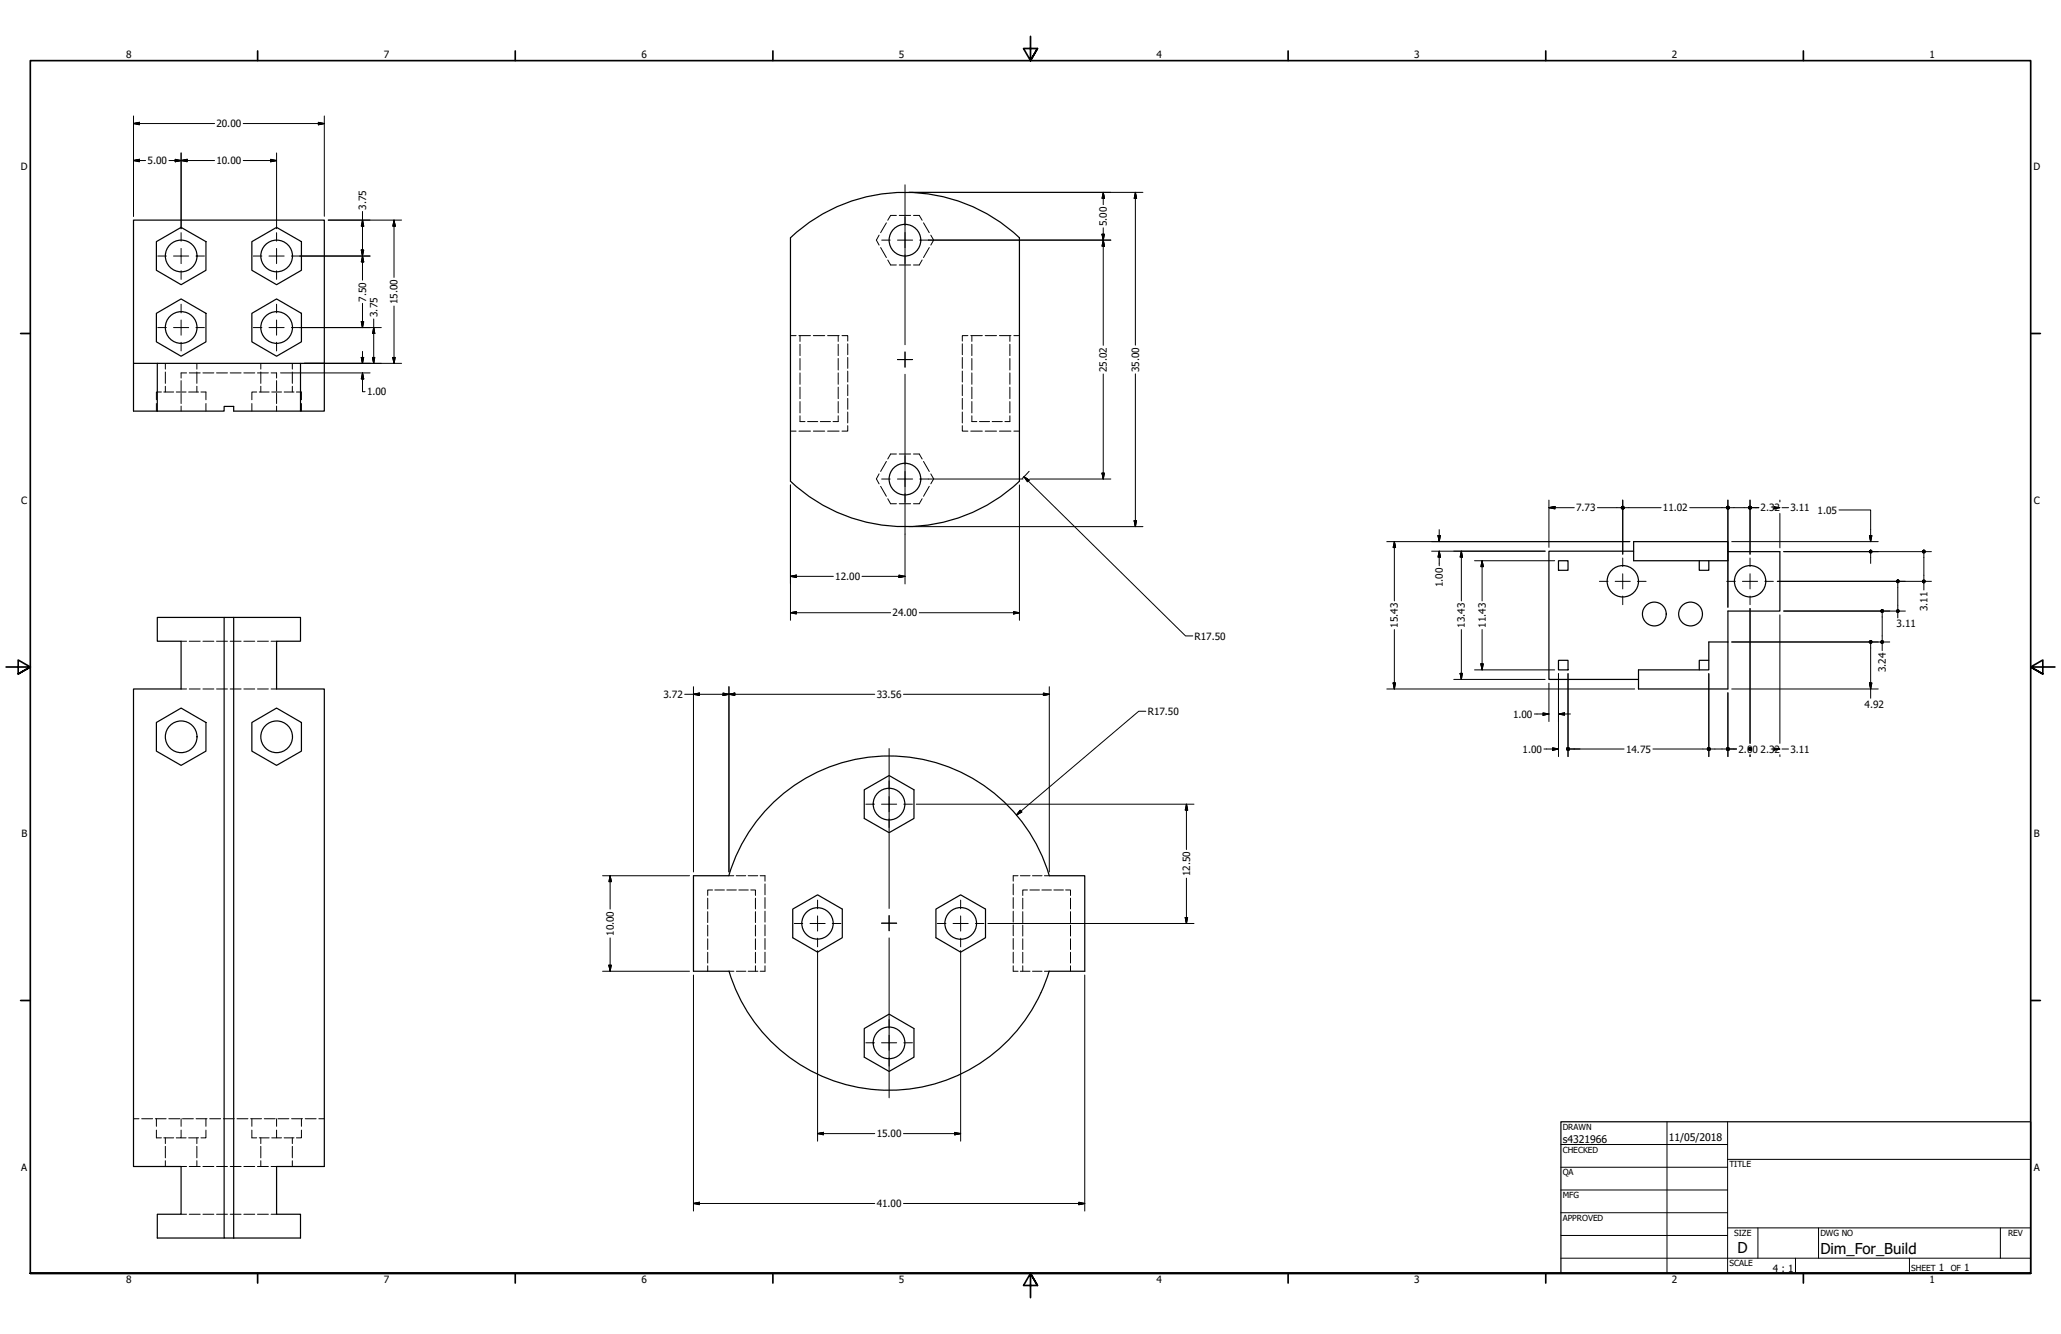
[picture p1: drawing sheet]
<svg xmlns="http://www.w3.org/2000/svg" width="864mm" height="559mm" viewBox="0 0 864 559" stroke-linecap="round" stroke-linejoin="round" font-family="sans-serif">
<!-- layer: Visible (ANSI) -->
<g fill="none" stroke="#000" stroke-width=".51">
<path d="M65.5 101.2l10.4-6 10.4 6v12l-10.4 6.1-10.4-6.1zM105.5 101.2l10.4-6 10.4 6v12l-10.4 6.1-10.4-6.1zM65.5 131.3l10.4-6.1 10.4 6.1v11.9l-10.4 6-10.4-6zM105.5 131.3l10.4-6.1 10.4 6.1v11.9l-10.4 6-10.4-6zM55.9 152.2v-60h80v60M55.9 152.2v20h10M55.9 152.2h10M65.9 152.2h60v20h-28v-2h-4v2h-28zM125.9 152.2h10M135.9 152.2v20h-10M331.2 201.5a70 70 0 0 0 96 0v-101.9a70 70 0 0 0-96 0v101.9M653 234.9h4v4h-4z"/>
<path d="M684.5 226.9h39.5v8h-39.5zM684.5 230.9h-35.5v53.7h37.6M712 234.9v4h4v-4M724 231.1h21.8v24.9h-21.8v32.6h-37.4v-8h29.4v-11.7h8M93.9 258.6h-28v10h10v20h-20v200h20v20h-10v10h28M97.9 258.6h-4v260h4M97.9 258.6h28v10h-10v20h20v200h-20v20h10v10h-28M97.9 258.6v260M653 276.6h4v4h-4zM716 276.6h-4v4M65.5 302.6l10.4-6 10.4 6v12l-10.4 6-10.4-6zM105.5 302.6l10.4-6 10.4 6v12l-10.4 6-10.4-6z"/>
<path d="M362.1 330.8l10.5-5.9 10.4 5.9v12l-10.4 6-10.5-6zM305.4 366.8a70 70 0 0 1 67.1-50.1 70 70 0 0 1 67.2 50.1h14.8v40h-14.9l-3.4 9M305.4 366.8h-14.8v40h14.9M332.2 380.8l10.4-6 10.3 6v12l-10.3 6-10.4-6zM392.2 380.8l10.3-6 10.4 6v12l-10.4 6-10.3-6zM305.5 406.8a70 70 0 0 0 62.2 49.7 70 70 0 0 0 68.5-40.7M362.1 430.8l10.5-6 10.4 6v12l-10.4 6-10.5-6z"/>
<circle cx="75.9" cy="107.2" r="6.6"/>
<circle cx="115.9" cy="107.2" r="6.6"/>
<circle cx="379.2" cy="100.6" r="6.6"/>
<circle cx="75.9" cy="137.2" r="6.6"/>
<circle cx="115.9" cy="137.2" r="6.6"/>
<circle cx="379.2" cy="200.7" r="6.6"/>
<circle cx="680" cy="243.5" r="6.6"/>
<circle cx="693.2" cy="257.2" r="5"/>
<circle cx="708.4" cy="257.2" r="5"/>
<circle cx="733.3" cy="243.5" r="6.6"/>
<circle cx="75.9" cy="308.6" r="6.6"/>
<circle cx="115.9" cy="308.6" r="6.6"/>
<circle cx="372.5" cy="336.8" r="6.6"/>
<circle cx="342.6" cy="386.8" r="6.6"/>
<circle cx="402.6" cy="386.8" r="6.6"/>
<circle cx="372.5" cy="436.8" r="6.6"/>
</g>
<!-- layer: Hidden (ANSI) -->
<g fill="none" stroke="#000" stroke-width=".42">
<path d="M368.4 98.5l-1.2 2.1 1.2 2.1M371.4 93.3l-2.4 4.2M375.6 90.2h-2.4l-1.2 2.1M376.8 90.2h4.8M382.8 90.2h2.4l1.2 2.1M387 93.3l2.4 4.2M390 98.5l1.2 2.1-1.2 2.1M369 103.7l2.4 4.2M372 108.9l1.2 2.1h2.4M376.8 111h4.8M386.4 108.9l-1.2 2.1h-2.4M389.4 103.7l-2.4 4.2"/>
<path d="M69.3 152.2v2.4M69.3 155.8v4.8M75.9 159.4v4.3M78.2 156.2h-2.3v2.2M79.3 156.2h4.6M82.5 152.2v2.4M82.5 155.8v4.8M85 156.2h4.6M90.7 156.2h4.6M96.5 156.2h4.5M102.2 156.2h4.5M107.9 156.2h4.6"/>
<path d="M109.3 152.2v2.4M109.3 155.8v4.8M113.6 156.2h2.3v2.2M115.9 159.4v4.3M122.5 152.2v2.4M122.5 155.8v4.8M331.2 140.6h2.4M334.8 140.6h4.8M335.2 140.6v2.4M335.2 144.2v4.8M335.2 150.2v4.8M335.2 156.2v4.8"/>
<path d="M340.8 140.6h4.8M346.8 140.6h4.8M351.2 140.6v2.4M351.2 144.2v4.8M351.2 150.2v4.8M351.2 156.2v4.8M352.8 140.6h2.4v2.3M355.2 144v4.6M355.2 149.7v4.6M355.2 155.4v4.6M403.2 144v4.6M403.2 149.7v4.6"/>
<path d="M403.2 155.4v4.6M405.6 140.6h-2.4v2.3M406.8 140.6h4.8M407.2 140.6v2.4M407.2 144.2v4.8M407.2 150.2v4.8M407.2 156.2v4.8M412.8 140.6h4.8M418.8 140.6h4.8M423.2 140.6v2.4M423.2 144.2v4.8M423.2 150.2v4.8"/>
<path d="M423.2 156.2v4.8M424.8 140.6h2.4M65.5 169v3.2M67.6 164.2h-2.1v3.2M68.6 164.2h4.2M69.3 161.8v2.4M73.9 164.2h4.1M75.9 164.8v4.2M75.9 170.1v2.1M79.1 164.2h4.1M82.5 161.8v2.4M84.2 164.2h2.1v3.2"/>
<path d="M86.3 169v3.2M105.5 169v3.2M107.6 164.2h-2.1v3.2M108.6 164.2h4.2M109.3 161.8v2.4M113.9 164.2h4.1M115.9 164.8v4.2M115.9 170.1v2.1M119.1 164.2h4.1M122.5 161.8v2.4M124.2 164.2h2.1v3.2M126.3 169v3.2"/>
<path d="M335.2 174.2v2.4h2.1M335.2 162.2v4.8M335.2 168.2v4.8M338.4 176.6h4.2M343.7 176.6h4.3M351.2 174.2v2.4h-2.1M351.2 162.2v4.8M351.2 168.2v4.8M355.2 178.3v2.3h-2.4M355.2 161.2v4.5M355.2 166.9v4.5M355.2 172.6v4.6"/>
<path d="M403.2 178.3v2.3h2.4M403.2 161.2v4.5M403.2 166.9v4.5M403.2 172.6v4.6M407.2 174.2v2.4h2.1M407.2 162.2v4.8M407.2 168.2v4.8M410.4 176.6h4.3M415.7 176.6h4.3M423.2 174.2v2.4h-2.1M423.2 162.2v4.8M423.2 168.2v4.8"/>
<path d="M331.2 180.6h2.4M334.8 180.6h4.8M340.8 180.6h4.8M346.8 180.6h4.8M368.4 198.5l-1.2 2.1 1.2 2.1M371.4 193.3l-2.4 4.2M375.6 190.2h-2.4l-1.2 2.1M376.8 190.2h4.8M382.8 190.2h2.4l1.2 2.1M387 193.3l2.4 4.2M390 198.5l1.2 2.1-1.2 2.1M406.8 180.6h4.8"/>
<path d="M412.8 180.6h4.8M418.8 180.6h4.8M424.8 180.6h2.4M369 203.7l2.4 4.2M372 208.9l1.2 2.1h2.4M376.8 211h4.8M386.4 208.9l-1.2 2.1h-2.4M389.4 203.7l-2.4 4.2M75.9 268.6h2.3M79.3 268.6h4.6M85 268.6h4.6M90.7 268.6h4.6"/>
<path d="M96.5 268.6h4.5M102.2 268.6h4.5M107.9 268.6h4.6M113.6 268.6h2.3M75.9 288.6h2.3M79.3 288.6h4.6M85 288.6h4.6M90.7 288.6h4.6M96.5 288.6h4.5M102.2 288.6h4.5M107.9 288.6h4.6M113.6 288.6h2.3"/>
<path d="M296.5 376.2v4.5M298.6 372.8h-2.1v2.3M299.5 372.8h4M304.5 372.8h4M305.4 366.8h2.1M308.5 366.8h4M309.6 372.8h4M313.5 366.8h4M314.6 372.8h1.9v2.3M316.5 376.2v4.5M318.5 366.8h2v2.3M320.5 370.3v4.5"/>
<path d="M320.5 376v4.6M424.6 370.3v4.5M424.6 376v4.6M426.6 366.8h-2v2.3M427.5 366.8h4.1M428.6 376.2v4.5M430.5 372.8h-1.9v2.3M431.5 372.8h4M432.6 366.8h4M436.6 372.8h4M437.6 366.8h2.1M441.6 372.8h4"/>
<path d="M446.5 372.8h2.1v2.3M448.6 376.2v4.5M296.5 381.9v4.6M296.5 387.5v4.6M296.5 393.3v4.5M296.5 398.9v4.5M316.5 381.9v4.6M316.5 387.5v4.6M316.5 393.3v4.5M316.5 398.9v4.5M320.5 381.7v4.6M320.5 387.4v4.6"/>
<path d="M320.5 393.1v4.6M320.5 398.8v4.6M424.6 381.7v4.6M424.6 387.4v4.6M424.6 393.1v4.6M424.6 398.8v4.6M428.6 381.9v4.6M428.6 387.5v4.6M428.6 393.3v4.5M428.6 398.9v4.5M448.6 381.9v4.6M448.6 387.5v4.6"/>
<path d="M448.6 393.3v4.5M448.6 398.9v4.5M296.5 404.6v2.2M305.5 406.8h2M308.5 406.8h4M313.5 406.8h4.1M316.5 404.6v2.2M320.5 404.6v2.2h-2M424.6 404.6v2.2h2M427.5 406.8h4.1M428.6 404.6v2.2M432.6 406.8h4"/>
<path d="M437.6 406.8h2M448.6 404.6v2.2M55.9 468.6h2.3M59.4 468.6h4.5M65.1 468.6h4.5M65.5 473.4v3.2h2.1M65.5 468.6v3.2M68.6 476.6h4.2M69.3 476.6v2.4M70.7 468.6h4.6M75.9 473.4v3.2h-2M75.9 476.6h2.1"/>
<path d="M75.9 468.6v3.2M76.5 468.6h4.5M79.1 476.6h4.1M82.2 468.6h4.5M82.5 476.6v2.4M86.3 473.4v3.2h-2.1M86.3 468.6v3.2M87.9 468.6h4.6M93.6 468.6h4.6M99.3 468.6h4.6M105 468.6h4.6M105.5 468.6v3.2"/>
<path d="M105.5 473.4v3.2h2.1M108.6 476.6h4.2M109.3 476.6v2.4M110.7 468.6h4.6M115.9 473.4v3.2h-2M115.9 468.6v3.2M115.9 476.6h2.1M116.5 468.6h4.5M119.1 476.6h4.1M122.2 468.6h4.5M122.5 476.6v2.4M126.3 473.4v3.2h-2.1"/>
<path d="M126.3 468.6v3.2M127.9 468.6h4.6M133.6 468.6h2.3M69.3 480.2v4.8M69.3 486.2v2.4M75.9 488.6h2.3M79.3 488.6h4.6M82.5 480.2v4.8M82.5 486.2v2.4M85 488.6h4.6M90.7 488.6h4.6M96.5 488.6h4.5"/>
<path d="M102.2 488.6h4.5M107.9 488.6h4.6M109.3 480.2v4.8M109.3 486.2v2.4M113.6 488.6h2.3M122.5 480.2v4.8M122.5 486.2v2.4M75.9 508.6h2.3M79.3 508.6h4.6M85 508.6h4.6M90.7 508.6h4.6M96.5 508.6h4.5"/>
<path d="M102.2 508.6h4.5M107.9 508.6h4.6M113.6 508.6h2.3"/>
</g>
<!-- layer: Border (ANSI) -->
<g fill="none" stroke="#000" stroke-width=".7">
<path d="M431.8 15.2v10.2l-2.9-5.1h5.8l-2.9 5.1 2.9-5.1M107.9 21.3v4.1M215.9 21.3v4.1M323.8 21.3v4.1M539.8 21.3v4.1M647.7 21.3v4.1M755.6 21.3v4.1M8.6 139.7h4.1M850.9 139.7h4.1M2.5 279.4h10.2l-5.1-2.9v5.8l5.1-2.9-5.1 2.9M861.1 279.4h-10.2l5.1-2.9v5.8l-5.1-2.9 5.1 2.9M8.6 419.1h4.1"/>
<path d="M850.9 419.1h4.1M12.7 533.4v-508h838.2v508h-838.2h838.2M107.9 533.4v4.1M215.9 533.4v4.1M323.8 533.4v4.1M434.7 538.5l-2.9-5.1 2.9 5.1h-5.8l2.9-5.1v10.2M539.8 533.4v4.1M647.7 533.4v4.1M755.6 533.4v4.1"/>
</g>
<!-- layer: Title (ANSI) -->
<g fill="none" stroke="#000" stroke-width=".42">
<path d="M654 479.4h69.9M698.5 469.9v63.5M723.9 469.9v63.5M654 488.9h69.9M654 498.5h69.9M723.9 485.6h127M654 508h69.9M654 517.5h69.9M723.9 514.3h127M736.6 514.3v12.7M762 514.3v12.7M838.2 514.3v12.7"/>
<path d="M654 527h196.9M752.3 527v6.4M800.1 527v6.4"/>
</g>
<path d="M654 469.9h196.9v63.5h-196.9z" fill="none" stroke="#000" stroke-width=".51"/>
<!-- layer: Center Mark (ANSI) -->
<g fill="none" stroke="#000" stroke-width=".42">
<path d="M379.2 77.4v67M75.9 97.5v3.5M115.9 97.5v3.5M66.1 107.3h3.6M72.7 107.3h6.4M75.9 104.1v6.3M75.9 113.4v3.6M82.1 107.3h3.6M106.1 107.3h3.6M112.7 107.3h6.4M115.9 104.1v6.3M115.9 113.4v3.6"/>
<path d="M122.1 107.3h3.6M369.4 100.6h3.6M376 100.6h6.4M385.4 100.6h3.6M66.1 137.2h3.6M72.7 137.2h6.4M75.9 127.4v3.7M75.9 134v6.4M82.1 137.2h3.6M106.1 137.2h3.6M112.7 137.2h6.4M115.9 127.4v3.7"/>
<path d="M115.9 134v6.4M122.1 137.2h3.6M75.9 143.4v3.6M115.9 143.4v3.6M376 150.6h6.4h-3.2v3.2v-6.4v3.2zM379.2 156.8v67M369.4 200.7h3.6M376 200.7h6.4M385.4 200.7h3.6M680 233.7v3.7M733.3 233.7v3.7M670.2 243.5h3.6"/>
<path d="M676.8 243.5h6.3M680 240.3v6.4M680 249.7v3.6M686.1 243.5h3.6M723.5 243.5h3.6M730.1 243.5h6.4M733.3 240.3v6.4M733.3 249.7v3.6M739.5 243.5h3.6M372.6 313.6v67M362.8 336.9h3.6M369.4 336.9h6.3"/>
<path d="M378.7 336.9h3.6M342.6 377.1v3.6M402.5 377.1v3.6M332.8 386.8h3.6M339.4 386.8h6.4M342.6 383.7v6.3M342.6 393v3.6M348.7 386.8h3.7M369.4 386.7h6.3M372.6 383.5v6.4zM372.6 392.9v67M392.7 386.8h3.7"/>
<path d="M399.4 386.8h6.3M402.5 383.7v6.3M402.5 393v3.6M408.7 386.8h3.6M362.8 436.8h3.6M369.4 436.8h6.3M378.7 436.8h3.6"/>
</g>
<!-- layer: Dimension (ANSI) -->
<g fill="none" stroke="#000" stroke-width=".42">
<path d="M55.9 51.8l2.5-.6v1.1zM55.9 51.8h34M55.9 48.6v42M101.9 51.8h34M133.4 51.2l2.5 .6-2.5 .5zM135.9 48.6v42M55.9 67.2l2.5-.5v1.1zM55.9 67.2h5.1M70.8 67.2h19.1M73.4 66.7l2.5 .5-2.5 .6zM75.9 67.2l2.5-.5v1.1zM75.9 64.1v31.7"/>
<path d="M101.9 67.2h14M113.4 66.7l2.5 .5-2.5 .6zM115.9 64.1v31.7M137.5 92.2h30.8M151.9 92.2l.5 2.5h-1zM151.9 88.6v28.7M165.1 92.2l.5 2.5h-1zM165.1 92.2v24M380.8 80.6h98.1M461.8 98.1h1l-.5 2.5zM462.3 80.6l.5 2.5h-1zM462.3 80.6v5.1"/>
<path d="M462.3 95.4v49.3M475.7 80.6l.5 2.5h-1zM475.7 80.6v64M125.7 107.3h29.4M151.4 104.7h1l-.5 2.6zM151.9 107.3l.5 2.4h-1zM389 100.6h76.5M462.3 100.6l.5 2.5h-1zM125.7 137.2h34.1M151.4 134.7h1l-.5 2.5zM151.9 127.1v10.1M156.6 137.2l.4 2.5h-.9z"/>
<path d="M156.6 133.6v18.6M165.1 128.2v24M117.5 156.2h37.6M127.5 152.2h40.8M151.4 149.7h1l-.5 2.5zM151.9 156.2l.5 2.6h-1zM151.9 156.2v7.9h1.1M151.9 147.2v5M156.1 149.7h.9l-.4 2.5zM164.6 149.7h1l-.5 2.5zM462.3 156.7v44M475.7 156.6v64"/>
<path d="M429.1 199.7l2.1 1.4-.7 .7zM429.1 199.7l67.7 66.7h3M431.2 197.4l-2.9 3M461.8 198.2h1l-.5 2.5zM331.2 203.1v56.7M389 200.7h39.6M427.2 203.1v56.7M431.5 200.7h34M475.2 218.1h1l-.5 2.5zM649 212.7l2.6-.5v1zM649 209.5v19.8M649 212.7h10.6"/>
<path d="M669.4 212.7h9.9M680 209.5v22.7M680.6 212.7h15.4M708 212.7h15.4M724 209.5v33.9M724.7 212.7h8M733.3 209.5v22.7M733.3 212.7h3.7M745.8 209.5v.7M745.8 215.1v14.4M746.7 212.7h2.7M770.6 213.6h13.2v13.3"/>
<path d="M379.2 223.8v20.8M380.8 220.6h98.1M581.1 226.9h101.8M584.3 226.9l.5 2.5h-1zM584.3 226.9v24.8M599.9 230.9h47.5M602.6 224.3h1l-.5 2.6zM603.1 230.9l.5 2.5h-1zM603.1 221.9v5M603.1 230.9v6.1M612.3 230.9l.5 2.5h-1zM612.3 230.9v20.8"/>
<path d="M617.9 234.9h33.5M621 234.9l.5 2.5h-1zM621 234.9v16.8M725.6 226.9h61.4M747.4 231.1h61.9M783.3 224.3h1.1l-.6 2.6zM783.8 231.7v4.3M806.1 231.7v11.2M331.2 256.7l2.5-.5v1zM331.2 241.4l2.5-.5v1zM331.2 256.7h42M331.2 241.4h18"/>
<path d="M361.2 241.4h18M376.7 240.9l2.5 .5-2.5 .5zM385.2 256.7h42M424.7 256.2l2.5 .5-2.5 .5zM724 243.6v10.8M733.3 254.9v56.5M744.7 243.5h64.6M745.8 257.6v53.8M747.4 256h51M788.7 256.6v11.7M795.2 244.2v11.1M795.2 256v2.8"/>
<path d="M806.1 243.5v3.6M584.3 263.7v24.9M612.3 263.7v20.9M620.5 278.1h1l-.5 2.5zM621 263.7v16.9M725.6 268.9h66.2M783.8 269.6v22.9M788.7 268.9v3.6M286.9 290.8h79.6M290.6 290.8l2.5-.5v1zM290.6 287.7v77.6M303 290.3l2.4 .5-2.4 .5z"/>
<path d="M305.4 290.8l2.5-.5v1zM305.4 287.7v77.6M378.6 290.8h61.1M437.2 290.3l2.5 .5-2.5 .5zM439.7 287.7v77.6M480.1 297.9h-3l-51.2 43.5M581.1 288.6h103.9M583.8 286.1h1l-.5 2.5zM609.2 284.6h38.2M611.8 282.1h1l-.5 2.5zM617.9 280.6h33.5M642.9 299.1h6.1"/>
<path d="M646.6 298.6l2.4 .5-2.4 .5zM649 286.2v16.1M653 299.1l2.6-.5v1zM653 299.1h5.1M653 282.2v34.7M657 282.2v34.7M716 282.2v34.7M724 290.2v26.7M725.6 288.6h61.4M783.3 286.1h1.1l-.6 2.5zM646.9 313.8h6.1M650.6 313.2l2.4 .6-2.4 .5z"/>
<path d="M657.7 313.8h22.8M692.6 313.8h22.8M716.7 313.8h6.7M724 313.8h3.6M733.3 316.2v.7M745.8 316.2v.7M746.7 313.8h2.7M383.9 336.9h116.4M427.5 339.4l.7 .8-2.3 1.2zM497.1 336.9l.5 2.4h-1zM497.1 336.9v19M252.5 366.8h36.4"/>
<path d="M255.7 366.8l.5 2.5h-1.1zM255.7 366.8v14M497.1 367.9v18.9M255.7 392.9v13.9M342.6 398.2v79.8M402.5 398.2v79.8M414 386.8h86.3M496.6 384.4h1l-.5 2.4zM252.5 406.8h36.4M255.1 404.3h1.1l-.5 2.5zM290.6 408.4v98.9M454.5 408.4v98.9"/>
<path d="M342.6 474.9l2.5-.6v1.1zM342.6 474.9h23.9M378.6 474.9h23.9M400 474.3l2.5 .6-2.5 .5zM290.6 504.1l2.5-.5v1zM290.6 504.1h75.9M378.6 504.1h75.9M452.1 503.6l2.4 .5-2.4 .5z"/>
</g>
<g fill="#000" stroke="#000" stroke-width=".42">
<path d="M55.9 51.8l2.5-.6zM55.9 51.8l2.5-.6v1.1zM133.4 52.3l2.5-.5zM133.4 51.2l2.5 .6-2.5 .5zM55.9 67.2l2.5-.5zM55.9 67.2l2.5-.5v1.1zM73.4 67.8l2.5-.6zM73.4 66.7l2.5 .5-2.5 .6zM75.9 67.2l2.5-.5zM75.9 67.2l2.5-.5v1.1zM113.4 67.8l2.5-.6zM113.4 66.7l2.5 .5-2.5 .6z"/>
<path d="M151.9 92.2l.5 2.5zM151.9 92.2l.5 2.5h-1zM165.1 92.2l.5 2.5zM165.1 92.2l.5 2.5h-1zM461.8 98.1l.5 2.5zM461.8 98.1h1l-.5 2.5zM462.3 80.6l.5 2.5zM462.3 80.6l.5 2.5h-1zM475.7 80.6l.5 2.5zM475.7 80.6l.5 2.5h-1zM151.4 104.7l.5 2.6zM151.4 104.7h1l-.5 2.6z"/>
<path d="M151.9 107.3l.5 2.4zM151.9 107.3l.5 2.4h-1zM462.3 100.6l.5 2.5zM462.3 100.6l.5 2.5h-1zM151.4 134.7l.5 2.5zM151.4 134.7h1l-.5 2.5zM156.6 137.2l.4 2.5zM156.6 137.2l.4 2.5h-.9zM151.4 149.7l.5 2.5zM151.4 149.7h1l-.5 2.5zM151.9 156.2l.5 2.6zM151.9 156.2l.5 2.6h-1z"/>
<path d="M156.1 149.7l.5 2.5zM156.1 149.7h.9l-.4 2.5zM164.6 149.7l.5 2.5zM164.6 149.7h1l-.5 2.5zM461.8 198.2l.5 2.5zM461.8 198.2h1l-.5 2.5zM429.1 199.7l2.1 1.4zM429.1 199.7l2.1 1.4-.7 .7zM475.2 218.1l.5 2.5zM475.2 218.1h1l-.5 2.5zM649 212.7l2.6-.5zM649 212.7l2.6-.5v1z"/>
<path d="M679.3 212.7l.7 .6zM679.3 212.7l1.1 .4-.4 .2zM679.3 212.7h1.3l-.2 .4zM679.3 212.7l1.1-.5 .2 .5zM680 212l.4 .2-1.1 .5zM679.5 212.2l.5-.2-.7 .7zM679.5 212.2l-.2 .5zM680 212l.6 .7zM679.5 212.2l.5-.2 .6 .7zM679.5 212.2l1.1 .5h-1.3zM679.3 212.7h1.3l-1.1 .4zM679.5 213.1l1.1-.4-.6 .6z"/>
<path d="M680 213.3l.6-.6zM680.6 212.7l-.2 .4zM723.4 212.7l.6 .6zM723.4 212.7l1.1 .4-.5 .2zM723.4 212.7h1.3l-.2 .4zM723.4 212.7l1.1-.5 .2 .5zM723.4 212.7l.6-.7 .5 .2zM723.6 212.2l.4-.2-.6 .7zM723.6 212.2l-.2 .5zM724 212l.7 .7zM723.6 212.2l.4-.2 .7 .7zM723.6 212.2l1.1 .5h-1.3z"/>
<path d="M723.4 212.7h1.3l-1.1 .4zM723.6 213.1l1.1-.4-.7 .6zM724.7 212.7l-.7 .6zM724.7 212.7l-.2 .4zM732.7 212.7l.6 .6zM732.7 212.7l1 .4-.4 .2zM732.7 212.7h1.2l-.2 .4zM732.7 212.7l1-.5 .2 .5zM733.3 212l.4 .2-1 .5zM732.9 212.2l.4-.2-.6 .7zM732.9 212.2l-.2 .5zM733.3 212l.6 .7z"/>
<path d="M732.9 212.2l.4-.2 .6 .7zM732.9 212.2l1 .5h-1.2zM732.7 212.7h1.2l-1 .4zM732.9 213.1l1-.4-.6 .6zM733.3 213.3l.6-.6zM733.9 212.7l-.2 .4zM743.3 213.2l2.5-.5zM743.3 212.2l2.5 .5-2.5 .5zM584.3 226.9l.5 2.5zM584.3 226.9l.5 2.5h-1zM602.6 224.3l.5 2.6zM602.6 224.3h1l-.5 2.6z"/>
<path d="M603.1 230.9l.5 2.5zM603.1 230.9l.5 2.5h-1zM612.3 230.9l.5 2.5zM612.3 230.9l.5 2.5h-1zM621 234.9l.5 2.5zM621 234.9l.5 2.5h-1zM783.3 224.3l.5 2.6zM783.3 224.3h1.1l-.6 2.6zM783.4 230.6l.4-.2-.6 .7zM783.8 230.4l-.4 1.1-.2-.4zM783.8 230.4v1.3l-.4-.2zM783.8 230.4l.5 1.1-.5 .2z"/>
<path d="M783.8 230.4l.7 .7-.2 .4zM783.8 230.4l.7 .7zM783.8 230.4l.5 .2zM805.7 230.6l.4-.2-.6 .7zM805.5 231.1l.6-.7-.4 1.1zM806.1 230.4v1.3l-.4-.2zM806.1 230.4l.5 1.1-.5 .2zM806.1 230.4l.7 .7-.2 .4zM806.1 230.4l.7 .7zM806.1 230.4l.5 .2zM331.2 256.7l2.5-.5zM331.2 256.7l2.5-.5v1z"/>
<path d="M331.2 241.4l2.5-.5zM331.2 241.4l2.5-.5v1zM376.7 241.9l2.5-.5zM376.7 240.9l2.5 .5-2.5 .5zM424.7 257.2l2.5-.5zM424.7 256.2l2.5 .5-2.5 .5zM788.2 255.5l.5-.2-.7 .7zM788 256l.7-.7-.5 1.1zM788.7 255.3v1.3l-.5-.2zM788.7 255.3l.4 1.1-.4 .2zM788.7 255.3l.6 .7-.2 .4zM788.7 255.3l.6 .7z"/>
<path d="M788.7 255.3l.4 .2zM795.2 256.6l.6-.6zM795.7 255.5l.1 .5-.6 .6zM795.2 255.3l.5 .2-.5 1.1zM794.8 255.5l.4-.2v1.3zM794.8 255.5l.4 1.1-.6-.6zM794.6 256l.6 .6zM794.8 256.4l.4 .2zM794.8 243.1l.4-.2-.6 .6zM795.2 242.9l-.4 1.1-.2-.5zM795.2 242.9v1.3l-.4-.2zM795.2 242.9l.5 1.1-.5 .2z"/>
<path d="M795.2 242.9l.6 .6-.1 .5zM795.2 242.9l.6 .6zM795.2 242.9l.5 .2zM806.8 243.5l-.7 .7zM806.6 243.1l.2 .4-.7 .7zM806.1 242.9l.5 .2-.5 1.1zM805.7 243.1l.4-.2v1.3zM805.7 243.1l.4 1.1-.6-.7zM805.5 243.5l.6 .7zM805.7 244l.4 .2zM620.5 278.1l.5 2.5zM620.5 278.1h1l-.5 2.5z"/>
<path d="M783.4 268.5l.4-.2-.6 .6zM783.8 268.3l-.4 1.1-.2-.5zM783.8 268.3v1.3l-.4-.2zM783.8 268.3l.5 1.1-.5 .2zM783.8 268.3l.7 .6-.2 .5zM783.8 268.3l.7 .6zM783.8 268.3l.5 .2zM789.3 268.9l-.6 .7zM789.1 268.5l.2 .4-.6 .7zM788.7 268.3l.4 .2-.4 1.1zM788.2 268.5l.5-.2v1.3zM788.2 268.5l.5 1.1-.7-.7z"/>
<path d="M788 268.9l.7 .7zM788.2 269.4l.5 .2zM290.6 290.8l2.5-.5zM290.6 290.8l2.5-.5v1zM303 291.3l2.4-.5zM303 290.3l2.4 .5-2.4 .5zM305.4 290.8l2.5-.5zM305.4 290.8l2.5-.5v1zM437.2 291.3l2.5-.5zM437.2 290.3l2.5 .5-2.5 .5zM583.8 286.1l.5 2.5zM583.8 286.1h1l-.5 2.5z"/>
<path d="M611.8 282.1l.5 2.5zM611.8 282.1h1l-.5 2.5zM646.6 299.6l2.4-.5zM646.6 298.6l2.4 .5-2.4 .5zM653 299.1l2.6-.5zM653 299.1l2.6-.5v1zM783.3 286.1l.5 2.5zM783.3 286.1h1.1l-.6 2.5zM650.6 314.3l2.4-.5zM650.6 313.2l2.4 .6-2.4 .5zM656.4 313.8l.6 .6zM656.4 313.8l1.1 .4-.5 .2z"/>
<path d="M656.4 313.8h1.3l-.2 .4zM656.4 313.8l1.1-.5 .2 .5zM657 313.1l.5 .2-1.1 .5zM656.6 313.3l.4-.2-.6 .7zM656.6 313.3l-.2 .5zM715.4 313.8l.6 .6zM715.4 313.8l1.1 .4-.5 .2zM715.4 313.8h1.3l-.2 .4zM715.4 313.8l1.1-.5 .2 .5zM715.4 313.8l.6-.7 .5 .2zM715.6 313.3l.4-.2-.6 .7zM715.6 313.3l-.2 .5z"/>
<path d="M716 313.1l.7 .7zM715.6 313.3l.4-.2 .7 .7zM715.6 313.3l1.1 .5h-1.3zM715.4 313.8h1.3l-1.1 .4zM715.6 314.2l1.1-.4-.7 .6zM716.7 313.8l-.7 .6zM716.7 313.8l-.2 .4zM723.4 313.8l.6 .6zM723.4 313.8l1.1 .4-.5 .2zM723.4 313.8h1.3l-.2 .4zM723.4 313.8l1.1-.5 .2 .5zM723.4 313.8l.6-.7 .5 .2z"/>
<path d="M723.6 313.3l.4-.2-.6 .7zM723.6 313.3l-.2 .5zM724 313.1l.7 .7zM723.6 313.3l.4-.2 .7 .7zM723.6 313.3l1.1 .5h-1.3zM723.4 313.8h1.3l-1.1 .4zM723.6 314.2l1.1-.4-.7 .6zM724.7 313.8l-.7 .6zM724.7 313.8l-.2 .4zM732.7 313.8l.6 .6zM732.7 313.8l1 .4-.4 .2zM732.7 313.8h1.2l-.2 .4z"/>
<path d="M732.7 313.8l1-.5 .2 .5zM733.3 313.1l.4 .2-1 .5zM732.9 313.3l.4-.2-.6 .7zM732.9 313.3l-.2 .5zM733.3 313.1l.6 .7zM732.9 313.3l.4-.2 .6 .7zM732.9 313.3l1 .5h-1.2zM732.7 313.8h1.2l-1 .4zM732.9 314.2l1-.4-.6 .6zM733.3 314.4l.6-.6zM733.9 313.8l-.2 .4zM743.3 314.3l2.5-.5z"/>
<path d="M743.3 313.2l2.5 .6-2.5 .5zM427.5 339.4l-1.6 2zM427.5 339.4l.7 .8-2.3 1.2zM497.1 336.9l.5 2.4zM497.1 336.9l.5 2.4h-1zM255.7 366.8l.5 2.5zM255.7 366.8l.5 2.5h-1.1zM496.6 384.4l.5 2.4zM496.6 384.4h1l-.5 2.4zM255.1 404.3l.6 2.5zM255.1 404.3h1.1l-.5 2.5zM342.6 474.9l2.5-.6z"/>
<path d="M342.6 474.9l2.5-.6v1.1zM400 475.4l2.5-.5zM400 474.3l2.5 .6-2.5 .5zM290.6 504.1l2.5-.5zM290.6 504.1l2.5-.5v1zM452.1 504.6l2.4-.5zM452.1 503.6l2.4 .5-2.4 .5z"/>
</g>
<g font-size="6.3">
<text x="728.1" y="524.9">D</text>
<text x="762.8" y="525.4">Dim_For_Build</text>
</g>
<g font-size="4.4">
<text x="654.8" y="478.6">s4321966</text>
<text x="699.3" y="478">11/05/2018</text>
</g>
<g font-size="4.2">
<text x="52.8" y="24.4">8</text>
<text x="160.8" y="24.4">7</text>
<text x="268.7" y="24.4">6</text>
<text x="376.7" y="24.4">5</text>
<text x="484.6" y="24.4">4</text>
<text x="592.6" y="24.4">3</text>
<text x="700.5" y="24.4">2</text>
<text x="808.5" y="24.4">1</text>
<text x="90.7" y="53.3">20.00</text>
<text x="8.8" y="71.4">D</text>
<text x="61.8" y="68.8">5.00</text>
<text x="90.7" y="68.8">10.00</text>
<text x="852" y="71.4">D</text>
<text x="153.4" y="87.8" transform="rotate(-90 153.4 87.8)">3.75</text>
<text x="463.8" y="94.7" transform="rotate(-90 463.8 94.7)">5.00</text>
<text x="153.4" y="126.3" transform="rotate(-90 153.4 126.3)">7.50</text>
<text x="166.6" y="127.4" transform="rotate(-90 166.6 127.4)">15.00</text>
<text x="158.1" y="132.8" transform="rotate(-90 158.1 132.8)">3.75</text>
<text x="463.8" y="155.8" transform="rotate(-90 463.8 155.8)">25.02</text>
<text x="477.3" y="155.8" transform="rotate(-90 477.3 155.8)">35.00</text>
<text x="153.8" y="165.6">1.00</text>
<text x="8.9" y="211.1">C</text>
<text x="660.4" y="214.2">7.73</text>
<text x="696.8" y="214.2">11.02</text>
<text x="737.7" y="214.2">2.32</text>
<text x="750.2" y="214.2">3.11</text>
<text x="761.6" y="215.1">1.05</text>
<text x="852.2" y="211.1">C</text>
<text x="350" y="243">12.00</text>
<text x="604.6" y="245.9" transform="rotate(-90 604.6 245.9)">1.00</text>
<text x="807.7" y="256.1" transform="rotate(-90 807.7 256.1)">3.11</text>
<text x="374" y="258.2">24.00</text>
<text x="585.8" y="263" transform="rotate(-90 585.8 263)">15.43</text>
<text x="613.9" y="263" transform="rotate(-90 613.9 263)">13.43</text>
<text x="622.6" y="263" transform="rotate(-90 622.6 263)">11.43</text>
<text x="794.7" y="262.8">3.11</text>
<text x="500.6" y="267.9">R17.50</text>
<text x="790.2" y="281.5" transform="rotate(-90 790.2 281.5)">3.24</text>
<text x="278" y="292.4">3.72</text>
<text x="367.3" y="292.4">33.56</text>
<text x="480.9" y="299.5">R17.50</text>
<text x="781.3" y="296.4">4.92</text>
<text x="634" y="300.6">1.00</text>
<text x="638" y="315.3">1.00</text>
<text x="681.4" y="315.3">14.75</text>
<text x="728.5" y="315.3">2.00</text>
<text x="737.7" y="315.3">2.32</text>
<text x="750.2" y="315.3">3.11</text>
<text x="9" y="350.8">B</text>
<text x="852.2" y="350.8">B</text>
<text x="498.7" y="367" transform="rotate(-90 498.7 367)">12.50</text>
<text x="257.2" y="392" transform="rotate(-90 257.2 392)">10.00</text>
<text x="367.3" y="476.4">15.00</text>
<text x="8.9" y="490.5">A</text>
<text x="852.2" y="490.5">A</text>
<text x="367.3" y="505.7">41.00</text>
<text x="742.9" y="532.6">4 : 1</text>
<text x="812.4" y="532.6">1</text>
<text x="823" y="532.6">1</text>
<text x="52.8" y="537.5">8</text>
<text x="160.8" y="537.5">7</text>
<text x="268.7" y="537.5">6</text>
<text x="376.7" y="537.5">5</text>
<text x="484.6" y="537.5">4</text>
<text x="592.6" y="537.5">3</text>
<text x="700.5" y="537.5">2</text>
<text x="808.5" y="537.5">1</text>
</g>
<g font-size="3.5">
<text x="654.8" y="473.2">DRAWN</text>
<text x="654.8" y="482.8">CHECKED</text>
<text x="724.7" y="488.9">TITLE</text>
<text x="654.8" y="492.3">QA</text>
<text x="654.8" y="501.8">MFG</text>
<text x="654.8" y="511.4">APPROVED</text>
<text x="726.7" y="517.7">SIZE</text>
<text x="762.8" y="517.7">DWG NO</text>
<text x="841.4" y="517.7">REV</text>
<text x="724.7" y="530.4">SCALE</text>
<text x="800.9" y="532.6">SHEET</text>
<text x="817.4" y="532.6">OF</text>
</g>
</svg>
